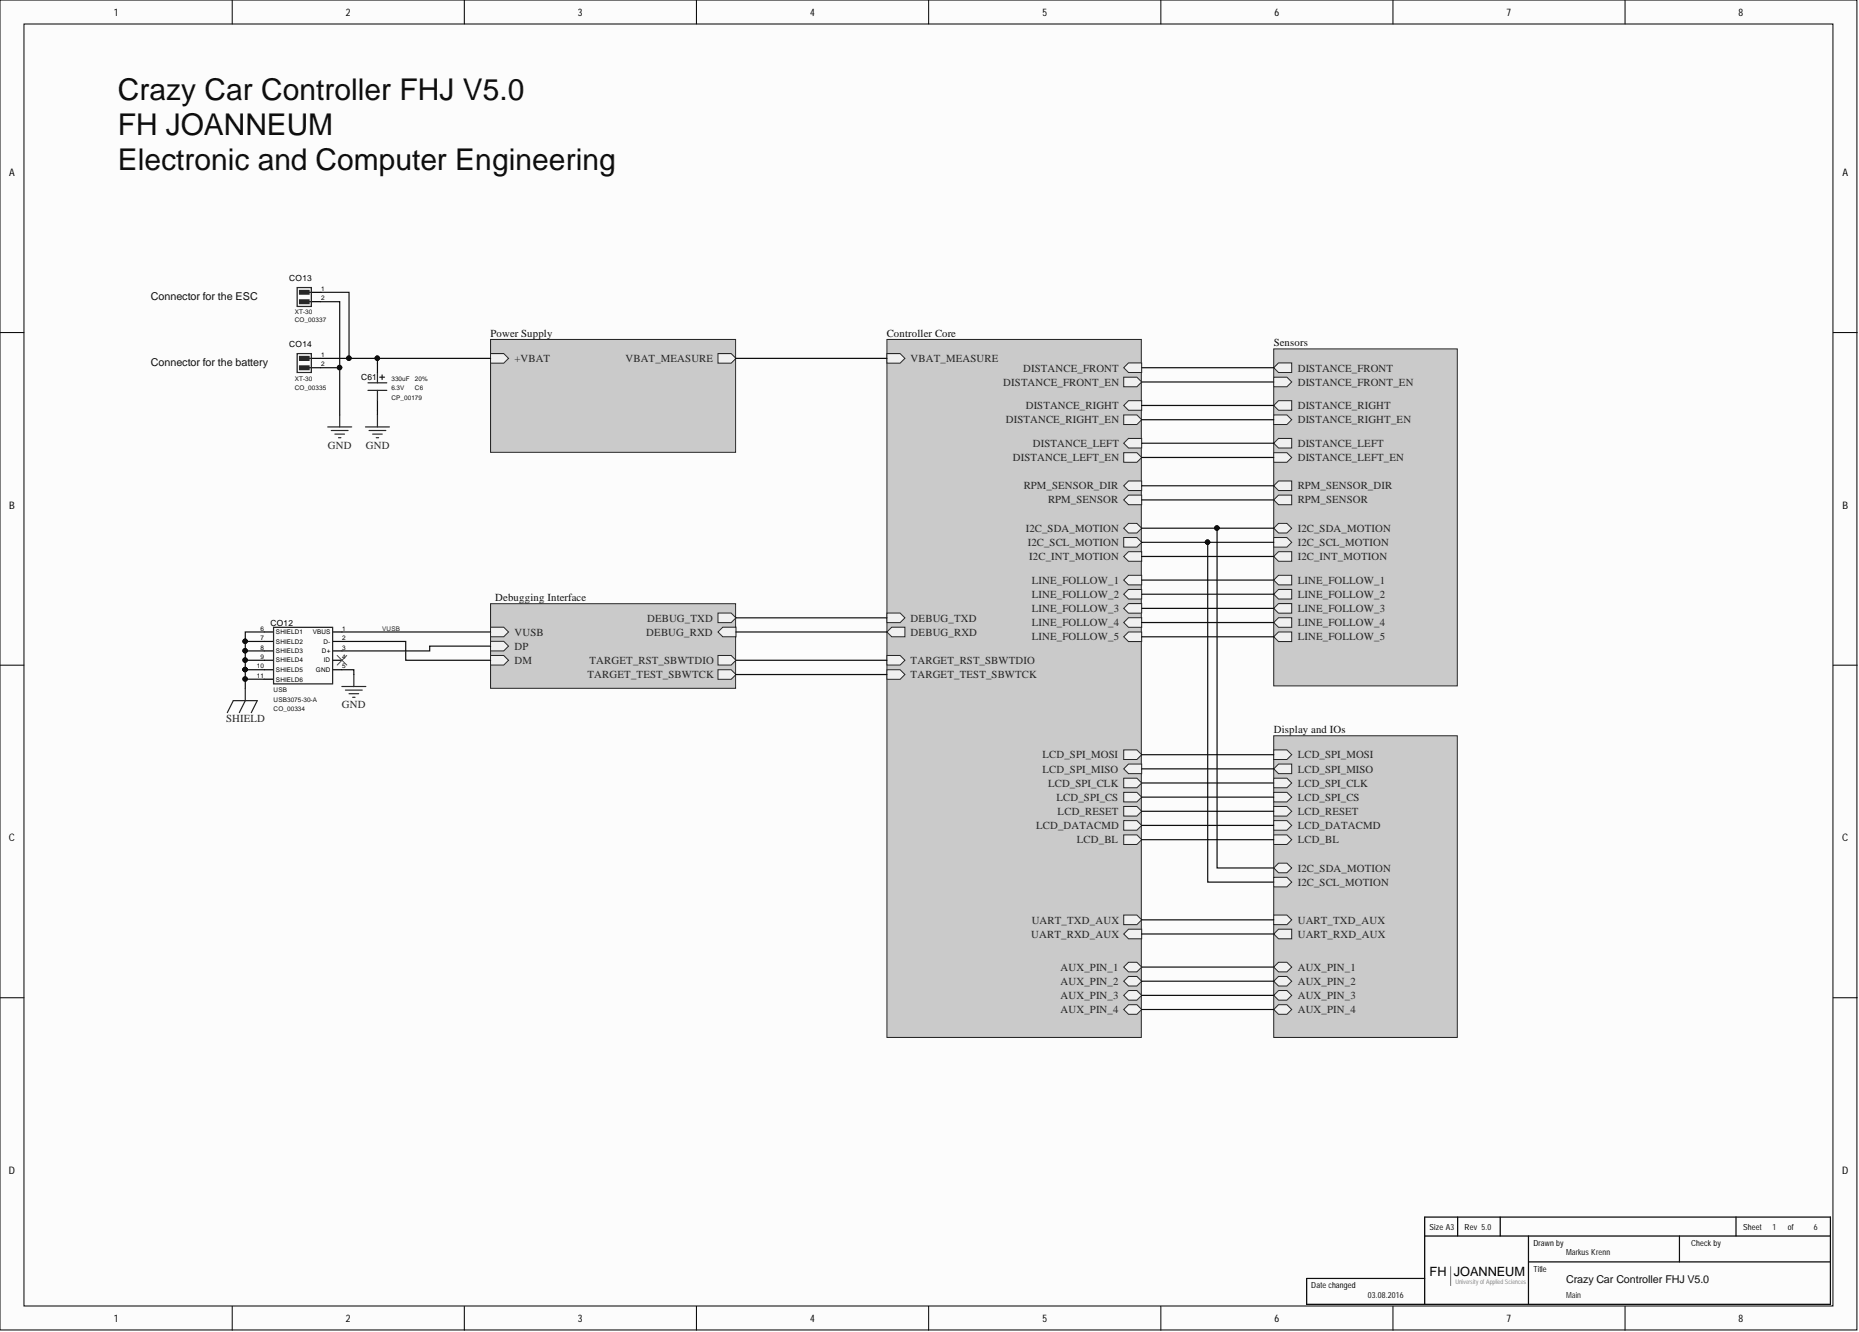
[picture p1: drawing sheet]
<svg xmlns="http://www.w3.org/2000/svg" width="393mm" height="282mm" viewBox="0 0 393 282" stroke-linecap="round" stroke-linejoin="round" font-family="sans-serif">
<g fill="#fcfcfc" stroke="#000" stroke-width=".21">
<path d="M0 0h392.9v281.4h-392.9z"/>
<path d="M5.1 5.1h382.7v271.3h-382.7z"/>
</g>
<g fill="none" stroke="#000" stroke-width=".21">
<path d="M49.1 0v5.1M98.2 0v5.1M147.4 0v5.1M196.5 0v5.1M245.6 0v5.1M294.7 0v5.1M343.8 0v5.1M0 70.4h5.1M387.9 70.4h5.1M0 140.8h5.1M387.9 140.8h5.1M0 211.1h5.1"/>
<path d="M387.9 211.1h5.1M49.1 276.4v5.1M98.2 276.4v5.1M147.4 276.4v5.1M196.5 276.4v5.1M245.6 276.4v5.1M294.7 276.4v5.1M343.8 276.4v5.1"/>
</g>
<path d="M306.9 268v4" fill="none" stroke="#868686" stroke-width=".25"/>
<path d="M308.4 257.6v4M317.4 257.6v4M367.3 257.6v4M301.5 261.6h85.8M301.5 270.5h-25v5.5h110.8v-18.4h-85.8v18.4M323.4 261.6v14.4M323.4 267h63.9M355.4 261.6v5.4" fill="none" stroke="#000" stroke-width=".25"/>
<path d="M103.8 71.8h51.8v23.9h-51.8z" fill="#cacaca" stroke="#262626" stroke-width=".21"/>
<path d="M103.8 74.8h2.8l1 1-1 1.1h-2.8z" fill-rule="evenodd" fill="#f0f0f0"/>
<path d="M103.8 74.8h2.8l1 1-1 1.1h-2.8z" fill="none" stroke="#262626" stroke-width=".21"/>
<path d="M151.9 74.8h2.8l1 1-1 1.1h-2.8z" fill-rule="evenodd" fill="#f0f0f0"/>
<path d="M151.9 74.8h2.8l1 1-1 1.1h-2.8z" fill="none" stroke="#262626" stroke-width=".21"/>
<path d="M187.7 71.8h53.8v147.7h-53.8z" fill="#cacaca" stroke="#262626" stroke-width=".21"/>
<path d="M237.8 176.7h2.8l1 1-1 1h-2.8z" fill-rule="evenodd" fill="#f0f0f0"/>
<path d="M237.8 176.7h2.8l1 1-1 1h-2.8z" fill="none" stroke="#262626" stroke-width=".21"/>
<path d="M238.8 196.6h2.8v2.1h-2.8l-1-1.1z" fill-rule="evenodd" fill="#f0f0f0"/>
<path d="M238.8 196.6h2.8v2.1h-2.8l-1-1.1z" fill="none" stroke="#262626" stroke-width=".21"/>
<path d="M237.8 164.7h2.8l1 1-1 1h-2.8z" fill-rule="evenodd" fill="#f0f0f0"/>
<path d="M237.8 164.7h2.8l1 1-1 1h-2.8z" fill="none" stroke="#262626" stroke-width=".21"/>
<path d="M188.7 132.7h2.8v2.1h-2.8l-1-1.1z" fill-rule="evenodd" fill="#f0f0f0"/>
<path d="M188.7 132.7h2.8v2.1h-2.8l-1-1.1z" fill="none" stroke="#262626" stroke-width=".21"/>
<path d="M237.8 173.7h2.8l1 1-1 1h-2.8z" fill-rule="evenodd" fill="#f0f0f0"/>
<path d="M237.8 173.7h2.8l1 1-1 1h-2.8z" fill="none" stroke="#262626" stroke-width=".21"/>
<path d="M237.8 158.7h2.8l1 1-1 1h-2.8z" fill-rule="evenodd" fill="#f0f0f0"/>
<path d="M237.8 158.7h2.8l1 1-1 1h-2.8z" fill="none" stroke="#262626" stroke-width=".21"/>
<path d="M237.8 167.7h2.8l1 1-1 1h-2.8z" fill-rule="evenodd" fill="#f0f0f0"/>
<path d="M237.8 167.7h2.8l1 1-1 1h-2.8z" fill="none" stroke="#262626" stroke-width=".21"/>
<path d="M187.7 129.7h2.8l1 1-1 1.1h-2.8z" fill-rule="evenodd" fill="#f0f0f0"/>
<path d="M187.7 129.7h2.8l1 1-1 1.1h-2.8z" fill="none" stroke="#262626" stroke-width=".21"/>
<path d="M237.8 170.7h2.8l1 1-1 1h-2.8z" fill-rule="evenodd" fill="#f0f0f0"/>
<path d="M237.8 170.7h2.8l1 1-1 1h-2.8z" fill="none" stroke="#262626" stroke-width=".21"/>
<path d="M238.8 161.7h2.8v2h-2.8l-1-1z" fill-rule="evenodd" fill="#f0f0f0"/>
<path d="M238.8 161.7h2.8v2h-2.8l-1-1z" fill="none" stroke="#262626" stroke-width=".21"/>
<path d="M187.7 138.7h2.8l1 1-1 1h-2.8z" fill-rule="evenodd" fill="#f0f0f0"/>
<path d="M187.7 138.7h2.8l1 1-1 1h-2.8z" fill="none" stroke="#262626" stroke-width=".21"/>
<path d="M237.8 193.6h2.8l1 1.1-1 1h-2.8z" fill-rule="evenodd" fill="#f0f0f0"/>
<path d="M237.8 193.6h2.8l1 1.1-1 1h-2.8z" fill="none" stroke="#262626" stroke-width=".21"/>
<path d="M237.8 113.8h2.8l1 1-1 1h-2.8z" fill-rule="evenodd" fill="#f0f0f0"/>
<path d="M237.8 113.8h2.8l1 1-1 1h-2.8z" fill="none" stroke="#262626" stroke-width=".21"/>
<path d="M238.8 116.7h2.8v2.1h-2.8l-1-1z" fill-rule="evenodd" fill="#f0f0f0"/>
<path d="M238.8 116.7h2.8v2.1h-2.8l-1-1z" fill="none" stroke="#262626" stroke-width=".21"/>
<path d="M238.8 110.8h1.8l1 1-1 1h-1.8l-1-1z" fill-rule="evenodd" fill="#f0f0f0"/>
<path d="M238.8 110.8h1.8l1 1-1 1h-1.8l-1-1z" fill="none" stroke="#262626" stroke-width=".21"/>
<path d="M238.8 104.8h2.8v2h-2.8l-1-1z" fill-rule="evenodd" fill="#f0f0f0"/>
<path d="M238.8 104.8h2.8v2h-2.8l-1-1z" fill="none" stroke="#262626" stroke-width=".21"/>
<path d="M238.8 101.8h2.8v2h-2.8l-1-1z" fill-rule="evenodd" fill="#f0f0f0"/>
<path d="M238.8 101.8h2.8v2h-2.8l-1-1z" fill="none" stroke="#262626" stroke-width=".21"/>
<path d="M238.8 76.8h2.8v2h-2.8l-1-1z" fill-rule="evenodd" fill="#f0f0f0"/>
<path d="M238.8 76.8h2.8v2h-2.8l-1-1z" fill="none" stroke="#262626" stroke-width=".21"/>
<path d="M237.8 79.8h2.8l1 1-1 1h-2.8z" fill-rule="evenodd" fill="#f0f0f0"/>
<path d="M237.8 79.8h2.8l1 1-1 1h-2.8z" fill="none" stroke="#262626" stroke-width=".21"/>
<path d="M238.8 84.8h2.8v2h-2.8l-1-1z" fill-rule="evenodd" fill="#f0f0f0"/>
<path d="M238.8 84.8h2.8v2h-2.8l-1-1z" fill="none" stroke="#262626" stroke-width=".21"/>
<path d="M237.8 87.8h2.8l1 1-1 1h-2.8z" fill-rule="evenodd" fill="#f0f0f0"/>
<path d="M237.8 87.8h2.8l1 1-1 1h-2.8z" fill="none" stroke="#262626" stroke-width=".21"/>
<path d="M238.8 92.8h2.8v2h-2.8l-1-1z" fill-rule="evenodd" fill="#f0f0f0"/>
<path d="M238.8 92.8h2.8v2h-2.8l-1-1z" fill="none" stroke="#262626" stroke-width=".21"/>
<path d="M237.8 95.8h2.8l1 1-1 1h-2.8z" fill-rule="evenodd" fill="#f0f0f0"/>
<path d="M237.8 95.8h2.8l1 1-1 1h-2.8z" fill="none" stroke="#262626" stroke-width=".21"/>
<path d="M187.7 74.8h2.8l1 1-1 1.1h-2.8z" fill-rule="evenodd" fill="#f0f0f0"/>
<path d="M187.7 74.8h2.8l1 1-1 1.1h-2.8z" fill="none" stroke="#262626" stroke-width=".21"/>
<path d="M238.8 121.7h2.8v2.1h-2.8l-1-1z" fill-rule="evenodd" fill="#f0f0f0"/>
<path d="M238.8 121.7h2.8v2.1h-2.8l-1-1z" fill="none" stroke="#262626" stroke-width=".21"/>
<path d="M238.8 127.7h2.8v2.1h-2.8l-1-1.1z" fill-rule="evenodd" fill="#f0f0f0"/>
<path d="M238.8 127.7h2.8v2.1h-2.8l-1-1.1z" fill="none" stroke="#262626" stroke-width=".21"/>
<path d="M238.8 124.7h2.8v2.1h-2.8l-1-1.1z" fill-rule="evenodd" fill="#f0f0f0"/>
<path d="M238.8 124.7h2.8v2.1h-2.8l-1-1.1z" fill="none" stroke="#262626" stroke-width=".21"/>
<path d="M238.8 130.7h2.8v2h-2.8l-1-1z" fill-rule="evenodd" fill="#f0f0f0"/>
<path d="M238.8 130.7h2.8v2h-2.8l-1-1z" fill="none" stroke="#262626" stroke-width=".21"/>
<path d="M238.8 133.7h2.8v2.1h-2.8l-1-1z" fill-rule="evenodd" fill="#f0f0f0"/>
<path d="M238.8 133.7h2.8v2.1h-2.8l-1-1z" fill="none" stroke="#262626" stroke-width=".21"/>
<path d="M187.7 141.7h2.8l1 1-1 1.1h-2.8z" fill-rule="evenodd" fill="#f0f0f0"/>
<path d="M187.7 141.7h2.8l1 1-1 1.1h-2.8z" fill="none" stroke="#262626" stroke-width=".21"/>
<path d="M238.8 206.6h1.8l1 1-1 1.1h-1.8l-1-1.1z" fill-rule="evenodd" fill="#f0f0f0"/>
<path d="M238.8 206.6h1.8l1 1-1 1.1h-1.8l-1-1.1z" fill="none" stroke="#262626" stroke-width=".21"/>
<path d="M238.8 212.6h1.8l1 1-1 1h-1.8l-1-1z" fill-rule="evenodd" fill="#f0f0f0"/>
<path d="M238.8 212.6h1.8l1 1-1 1h-1.8l-1-1z" fill="none" stroke="#262626" stroke-width=".21"/>
<path d="M238.8 209.6h1.8l1 1-1 1h-1.8l-1-1z" fill-rule="evenodd" fill="#f0f0f0"/>
<path d="M238.8 209.6h1.8l1 1-1 1h-1.8l-1-1z" fill="none" stroke="#262626" stroke-width=".21"/>
<path d="M238.8 203.6h1.8l1 1-1 1.1h-1.8l-1-1.1z" fill-rule="evenodd" fill="#f0f0f0"/>
<path d="M238.8 203.6h1.8l1 1-1 1.1h-1.8l-1-1.1z" fill="none" stroke="#262626" stroke-width=".21"/>
<path d="M103.8 127.8h51.8v17.9h-51.8z" fill="#cacaca" stroke="#262626" stroke-width=".21"/>
<path d="M103.8 132.7h2.8l1 1-1 1.1h-2.8z" fill-rule="evenodd" fill="#f0f0f0"/>
<path d="M103.8 132.7h2.8l1 1-1 1.1h-2.8z" fill="none" stroke="#262626" stroke-width=".21"/>
<path d="M103.8 135.7h2.8l1 1-1 1h-2.8z" fill-rule="evenodd" fill="#f0f0f0"/>
<path d="M103.8 135.7h2.8l1 1-1 1h-2.8z" fill="none" stroke="#262626" stroke-width=".21"/>
<path d="M103.8 138.7h2.8l1 1-1 1h-2.8z" fill-rule="evenodd" fill="#f0f0f0"/>
<path d="M103.8 138.7h2.8l1 1-1 1h-2.8z" fill="none" stroke="#262626" stroke-width=".21"/>
<path d="M151.9 129.7h2.8l1 1-1 1.1h-2.8z" fill-rule="evenodd" fill="#f0f0f0"/>
<path d="M151.9 129.7h2.8l1 1-1 1.1h-2.8z" fill="none" stroke="#262626" stroke-width=".21"/>
<path d="M152.9 132.7h2.8v2.1h-2.8l-1-1.1z" fill-rule="evenodd" fill="#f0f0f0"/>
<path d="M152.9 132.7h2.8v2.1h-2.8l-1-1.1z" fill="none" stroke="#262626" stroke-width=".21"/>
<path d="M151.9 141.7h2.8l1 1-1 1.1h-2.8z" fill-rule="evenodd" fill="#f0f0f0"/>
<path d="M151.9 141.7h2.8l1 1-1 1.1h-2.8z" fill="none" stroke="#262626" stroke-width=".21"/>
<path d="M151.9 138.7h2.8l1 1-1 1h-2.8z" fill-rule="evenodd" fill="#f0f0f0"/>
<path d="M151.9 138.7h2.8l1 1-1 1h-2.8z" fill="none" stroke="#262626" stroke-width=".21"/>
<g fill="none" stroke="#000" stroke-width=".25">
<path d="M65.9 75.8h2M65.9 77.8h2M55.9 133.7h2M55.9 135.7h2M55.9 137.7h2M55.9 139.7h2M70.4 133.7h2M70.4 135.7h2M70.4 137.7h2M70.4 139.7h2M55.9 141.7h2M55.9 143.7h2"/>
<path d="M70.4 141.7h2"/>
</g>
<path d="M62.9 74.8h3v4h-3zM65.4 75.8h.5M65.4 77.8h.5M57.9 132.7h12.5v12h-12.5z" fill="none" stroke="#1c1c1c" stroke-width=".25"/>
<path d="M63.4 75.4h2v.8h-2z" fill-rule="evenodd" fill="#1c1c1c"/>
<path d="M63.4 75.4h2v.8h-2z" fill="none" stroke="#1c1c1c" stroke-width=".25"/>
<path d="M63.4 77.4h2v.8h-2z" fill-rule="evenodd" fill="#1c1c1c"/>
<path d="M63.4 77.4h2v.8h-2z" fill="none" stroke="#1c1c1c" stroke-width=".25"/>
<path d="M69.3 90.3h5.1M70.1 91.1h3.6M70.9 91.9h2M71.6 92.6h.5M71.9 87.8v2.5M72.3 145.3h5.1M73.1 146h3.5M73.9 146.8h2M74.6 147.6h.5M74.9 142.7v2.6" fill="none" stroke="#262626" stroke-width=".25"/>
<path d="M269.5 73.8h38.9v71.3h-38.9z" fill="#cacaca" stroke="#262626" stroke-width=".21"/>
<path d="M270.5 101.8h2.8v2h-2.8l-1-1z" fill-rule="evenodd" fill="#f0f0f0"/>
<path d="M270.5 101.8h2.8v2h-2.8l-1-1z" fill="none" stroke="#262626" stroke-width=".21"/>
<path d="M270.5 104.8h2.8v2h-2.8l-1-1z" fill-rule="evenodd" fill="#f0f0f0"/>
<path d="M270.5 104.8h2.8v2h-2.8l-1-1z" fill="none" stroke="#262626" stroke-width=".21"/>
<path d="M270.5 76.8h2.8v2h-2.8l-1-1z" fill-rule="evenodd" fill="#f0f0f0"/>
<path d="M270.5 76.8h2.8v2h-2.8l-1-1z" fill="none" stroke="#262626" stroke-width=".21"/>
<path d="M270.5 84.8h2.8v2h-2.8l-1-1z" fill-rule="evenodd" fill="#f0f0f0"/>
<path d="M270.5 84.8h2.8v2h-2.8l-1-1z" fill="none" stroke="#262626" stroke-width=".21"/>
<path d="M270.5 92.8h2.8v2h-2.8l-1-1z" fill-rule="evenodd" fill="#f0f0f0"/>
<path d="M270.5 92.8h2.8v2h-2.8l-1-1z" fill="none" stroke="#262626" stroke-width=".21"/>
<path d="M270.5 110.8h1.8l1 1-1 1h-1.8l-1-1z" fill-rule="evenodd" fill="#f0f0f0"/>
<path d="M270.5 110.8h1.8l1 1-1 1h-1.8l-1-1z" fill="none" stroke="#262626" stroke-width=".21"/>
<path d="M269.5 113.8h2.8l1 1-1 1h-2.8z" fill-rule="evenodd" fill="#f0f0f0"/>
<path d="M269.5 113.8h2.8l1 1-1 1h-2.8z" fill="none" stroke="#262626" stroke-width=".21"/>
<path d="M269.5 87.8h2.8l1 1-1 1h-2.8z" fill-rule="evenodd" fill="#f0f0f0"/>
<path d="M269.5 87.8h2.8l1 1-1 1h-2.8z" fill="none" stroke="#262626" stroke-width=".21"/>
<path d="M269.5 79.8h2.8l1 1-1 1h-2.8z" fill-rule="evenodd" fill="#f0f0f0"/>
<path d="M269.5 79.8h2.8l1 1-1 1h-2.8z" fill="none" stroke="#262626" stroke-width=".21"/>
<path d="M269.5 95.8h2.8l1 1-1 1h-2.8z" fill-rule="evenodd" fill="#f0f0f0"/>
<path d="M269.5 95.8h2.8l1 1-1 1h-2.8z" fill="none" stroke="#262626" stroke-width=".21"/>
<path d="M270.5 133.7h2.8v2.1h-2.8l-1-1z" fill-rule="evenodd" fill="#f0f0f0"/>
<path d="M270.5 133.7h2.8v2.1h-2.8l-1-1z" fill="none" stroke="#262626" stroke-width=".21"/>
<path d="M270.5 121.7h2.8v2.1h-2.8l-1-1z" fill-rule="evenodd" fill="#f0f0f0"/>
<path d="M270.5 121.7h2.8v2.1h-2.8l-1-1z" fill="none" stroke="#262626" stroke-width=".21"/>
<path d="M270.5 127.7h2.8v2.1h-2.8l-1-1.1z" fill-rule="evenodd" fill="#f0f0f0"/>
<path d="M270.5 127.7h2.8v2.1h-2.8l-1-1.1z" fill="none" stroke="#262626" stroke-width=".21"/>
<path d="M270.5 124.7h2.8v2.1h-2.8l-1-1.1z" fill-rule="evenodd" fill="#f0f0f0"/>
<path d="M270.5 124.7h2.8v2.1h-2.8l-1-1.1z" fill="none" stroke="#262626" stroke-width=".21"/>
<path d="M270.5 130.7h2.8v2h-2.8l-1-1z" fill-rule="evenodd" fill="#f0f0f0"/>
<path d="M270.5 130.7h2.8v2h-2.8l-1-1z" fill="none" stroke="#262626" stroke-width=".21"/>
<path d="M270.5 116.7h2.8v2.1h-2.8l-1-1z" fill-rule="evenodd" fill="#f0f0f0"/>
<path d="M270.5 116.7h2.8v2.1h-2.8l-1-1z" fill="none" stroke="#262626" stroke-width=".21"/>
<path d="M65.9 61.9h2M65.9 63.8h2" fill="none" stroke="#000" stroke-width=".25"/>
<path d="M62.9 60.8h3v4.1h-3zM65.4 61.9h.5M65.4 63.8h.5" fill="none" stroke="#1c1c1c" stroke-width=".25"/>
<path d="M63.4 61.5h2v.7h-2z" fill-rule="evenodd" fill="#1c1c1c"/>
<path d="M63.4 61.5h2v.7h-2z" fill="none" stroke="#1c1c1c" stroke-width=".25"/>
<path d="M63.4 63.5h2v.7h-2z" fill-rule="evenodd" fill="#1c1c1c"/>
<path d="M63.4 63.5h2v.7h-2zM79.9 78.8v2.2M80.3 79.8h1.1M80.9 79.3v1M77.9 81h3.9M77.9 82.6h3.9M79.9 82.6v2.2" fill="none" stroke="#1c1c1c" stroke-width=".25"/>
<path d="M79.9 76.8v2M79.9 84.8v2" fill="none" stroke="#000" stroke-width=".25"/>
<path d="M77.3 90.3h5.1M78.1 91.1h3.5M78.8 91.9h2.1M79.6 92.6h.5M79.9 87.8v2.5" fill="none" stroke="#262626" stroke-width=".25"/>
<path d="M269.5 155.7h38.9v63.8h-38.9z" fill="#cacaca" stroke="#262626" stroke-width=".21"/>
<path d="M269.5 164.7h2.8l1 1-1 1h-2.8z" fill-rule="evenodd" fill="#f0f0f0"/>
<path d="M269.5 164.7h2.8l1 1-1 1h-2.8z" fill="none" stroke="#262626" stroke-width=".21"/>
<path d="M269.5 193.6h2.8l1 1.1-1 1h-2.8z" fill-rule="evenodd" fill="#f0f0f0"/>
<path d="M269.5 193.6h2.8l1 1.1-1 1h-2.8z" fill="none" stroke="#262626" stroke-width=".21"/>
<path d="M269.5 158.7h2.8l1 1-1 1h-2.8z" fill-rule="evenodd" fill="#f0f0f0"/>
<path d="M269.5 158.7h2.8l1 1-1 1h-2.8z" fill="none" stroke="#262626" stroke-width=".21"/>
<path d="M269.5 176.7h2.8l1 1-1 1h-2.8z" fill-rule="evenodd" fill="#f0f0f0"/>
<path d="M269.5 176.7h2.8l1 1-1 1h-2.8z" fill="none" stroke="#262626" stroke-width=".21"/>
<path d="M269.5 167.7h2.8l1 1-1 1h-2.8z" fill-rule="evenodd" fill="#f0f0f0"/>
<path d="M269.5 167.7h2.8l1 1-1 1h-2.8z" fill="none" stroke="#262626" stroke-width=".21"/>
<path d="M269.5 173.7h2.8l1 1-1 1h-2.8z" fill-rule="evenodd" fill="#f0f0f0"/>
<path d="M269.5 173.7h2.8l1 1-1 1h-2.8z" fill="none" stroke="#262626" stroke-width=".21"/>
<path d="M270.5 196.6h2.8v2.1h-2.8l-1-1.1z" fill-rule="evenodd" fill="#f0f0f0"/>
<path d="M270.5 196.6h2.8v2.1h-2.8l-1-1.1z" fill="none" stroke="#262626" stroke-width=".21"/>
<path d="M269.5 170.7h2.8l1 1-1 1h-2.8z" fill-rule="evenodd" fill="#f0f0f0"/>
<path d="M269.5 170.7h2.8l1 1-1 1h-2.8z" fill="none" stroke="#262626" stroke-width=".21"/>
<path d="M270.5 161.7h2.8v2h-2.8l-1-1z" fill-rule="evenodd" fill="#f0f0f0"/>
<path d="M270.5 161.7h2.8v2h-2.8l-1-1z" fill="none" stroke="#262626" stroke-width=".21"/>
<path d="M269.5 185.7h2.8l1 1-1 1h-2.8z" fill-rule="evenodd" fill="#f0f0f0"/>
<path d="M269.5 185.7h2.8l1 1-1 1h-2.8z" fill="none" stroke="#262626" stroke-width=".21"/>
<path d="M270.5 182.7h1.8l1 1-1 1h-1.8l-1-1z" fill-rule="evenodd" fill="#f0f0f0"/>
<path d="M270.5 182.7h1.8l1 1-1 1h-1.8l-1-1z" fill="none" stroke="#262626" stroke-width=".21"/>
<path d="M270.5 203.6h1.8l1 1-1 1.1h-1.8l-1-1.1z" fill-rule="evenodd" fill="#f0f0f0"/>
<path d="M270.5 203.6h1.8l1 1-1 1.1h-1.8l-1-1.1z" fill="none" stroke="#262626" stroke-width=".21"/>
<path d="M270.5 209.6h1.8l1 1-1 1h-1.8l-1-1z" fill-rule="evenodd" fill="#f0f0f0"/>
<path d="M270.5 209.6h1.8l1 1-1 1h-1.8l-1-1z" fill="none" stroke="#262626" stroke-width=".21"/>
<path d="M270.5 212.6h1.8l1 1-1 1h-1.8l-1-1z" fill-rule="evenodd" fill="#f0f0f0"/>
<path d="M270.5 212.6h1.8l1 1-1 1h-1.8l-1-1z" fill="none" stroke="#262626" stroke-width=".21"/>
<path d="M270.5 206.6h1.8l1 1-1 1.1h-1.8l-1-1.1z" fill-rule="evenodd" fill="#f0f0f0"/>
<path d="M270.5 206.6h1.8l1 1-1 1.1h-1.8l-1-1.1z" fill="none" stroke="#262626" stroke-width=".21"/>
<path d="M48.1 150.8l1.3-2.5h5l-1.2 2.5M51.9 145.7v2.6l-1.3 2.5" fill="none" stroke="#262626" stroke-width=".25"/>
<g fill="none" stroke="#0e0e0e" stroke-width=".25">
<path d="M67.9 77.8h4v10M67.9 63.8h4v14M67.9 61.9h6v13.9M67.9 75.8h35.9M79.9 75.8v1M155.7 75.8h32M241.6 77.8h27.9M79.9 86.8v1M241.6 80.8h27.9M241.6 85.8h27.9M241.6 88.8h27.9M241.6 93.8h27.9"/>
<path d="M241.6 96.8h27.9M241.6 111.8h27.9M241.6 114.8h27.9M241.6 117.8h27.9M241.6 102.8h27.9M241.6 105.8h27.9M255.5 114.8v71.9h14M257.5 111.8v71.9h12M55.9 133.7h-4v2M55.9 139.7h-4v2M55.9 137.7h-4v2M55.9 135.7h-4v2"/>
<path d="M72.4 135.7h13.4v4h18M72.4 133.7h31.4M103.8 136.7h-12.9v1h-18.5M155.7 133.7h32M155.7 130.7h32M155.7 139.7h32M241.6 122.8h27.9M241.6 125.7h27.9M241.6 128.7h27.9M241.6 131.7h27.9M241.6 134.8h27.9M51.9 141.7h4"/>
<path d="M51.9 141.7v2M55.9 143.7h-4v2M72.4 141.7h2.5v1M155.7 142.7h32M241.6 159.7h27.9M241.6 162.7h27.9M241.6 165.7h27.9M241.6 168.7h27.9M241.6 171.7h27.9M241.6 174.7h27.9M241.6 177.7h27.9M241.6 194.7h27.9"/>
<path d="M241.6 197.6h27.9M241.6 204.6h27.9M241.6 207.6h27.9M241.6 210.6h27.9M241.6 213.6h27.9"/>
</g>
<g fill="#0e0e0e" stroke="#0e0e0e" stroke-width=".21">
<circle cx="71.8" cy="77.8" r=".47"/>
<circle cx="73.8" cy="75.8" r=".47"/>
<circle cx="79.8" cy="75.8" r=".47"/>
<circle cx="51.9" cy="135.7" r=".47"/>
<circle cx="51.9" cy="141.7" r=".47"/>
<circle cx="51.9" cy="143.7" r=".47"/>
<circle cx="257.5" cy="111.7" r=".47"/>
<circle cx="255.5" cy="114.7" r=".47"/>
<circle cx="51.9" cy="139.7" r=".47"/>
<circle cx="51.9" cy="137.7" r=".47"/>
</g>
<path d="M71.3 138.7l2.1 2M73.4 138.7l-2.1 2" fill="none" stroke="#4c4c4c" stroke-width=".21"/>
<g font-size="6.3" fill="#0e0e0e">
<text x="24.9" y="21.1">Crazy Car Controller FHJ V5.0</text>
<text x="24.9" y="28.6">FH JOANNEUM</text>
<text x="24.9" y="36">Electronic and Computer Engineering</text>
</g>
<text font-size="2.7" x="302.5" y="269.9">FH JOANNEUM</text>
<g font-size="2.3" fill="#0e0e0e">
<text x="31.9" y="63.4">Connector for the ESC</text>
<text x="103.8" y="71.4">Power Supply</text>
<text x="187.6" y="71.4">Controller Core</text>
<text x="31.9" y="77.4">Connector for the battery</text>
<text x="269.5" y="73.3">Sensors</text>
<text x="104.8" y="127.2">Debugging Interface</text>
<text x="269.5" y="155.2">Display and IOs</text>
<text x="331.4" y="271.5">Crazy Car Controller FHJ V5.0</text>
</g>
<g font-size="2.3" fill="#262626">
<text x="108.9" y="76.6">+VBAT</text>
<text x="132.3" y="76.6">VBAT_MEASURE</text>
<text x="192.7" y="76.6">VBAT_MEASURE</text>
<text x="212.3" y="81.6">DISTANCE_FRONT_EN</text>
<text x="216.5" y="78.6">DISTANCE_FRONT</text>
<text x="274.6" y="78.6">DISTANCE_FRONT</text>
<text x="274.6" y="81.6">DISTANCE_FRONT_EN</text>
<text x="212.8" y="89.6">DISTANCE_RIGHT_EN</text>
<text x="217" y="86.6">DISTANCE_RIGHT</text>
<text x="274.6" y="86.6">DISTANCE_RIGHT</text>
<text x="274.6" y="89.6">DISTANCE_RIGHT_EN</text>
<text x="69.4" y="94.9">GND</text>
<text x="77.4" y="94.9">GND</text>
<text x="218.5" y="94.6">DISTANCE_LEFT</text>
<text x="274.6" y="94.6">DISTANCE_LEFT</text>
<text x="214.3" y="97.6">DISTANCE_LEFT_EN</text>
<text x="274.6" y="97.6">DISTANCE_LEFT_EN</text>
<text x="216.6" y="103.6">RPM_SENSOR_DIR</text>
<text x="221.8" y="106.5">RPM_SENSOR</text>
<text x="274.6" y="103.6">RPM_SENSOR_DIR</text>
<text x="274.6" y="106.5">RPM_SENSOR</text>
<text x="217" y="112.5">I2C_SDA_MOTION</text>
<text x="274.6" y="112.5">I2C_SDA_MOTION</text>
<text x="217.4" y="115.6">I2C_SCL_MOTION</text>
<text x="217.8" y="118.5">I2C_INT_MOTION</text>
<text x="274.6" y="115.6">I2C_SCL_MOTION</text>
<text x="274.6" y="118.5">I2C_INT_MOTION</text>
<text x="218.3" y="123.5">LINE_FOLLOW_1</text>
<text x="274.6" y="123.5">LINE_FOLLOW_1</text>
<text x="136.9" y="131.5">DEBUG_TXD</text>
<text x="192.7" y="131.5">DEBUG_TXD</text>
<text x="218.3" y="129.5">LINE_FOLLOW_3</text>
<text x="218.3" y="126.6">LINE_FOLLOW_2</text>
<text x="274.6" y="129.5">LINE_FOLLOW_3</text>
<text x="274.6" y="126.6">LINE_FOLLOW_2</text>
<text x="108.9" y="134.5">VUSB</text>
<text x="108.9" y="137.5">DP</text>
<text x="136.7" y="134.5">DEBUG_RXD</text>
<text x="192.7" y="134.5">DEBUG_RXD</text>
<text x="218.3" y="132.5">LINE_FOLLOW_4</text>
<text x="218.3" y="135.5">LINE_FOLLOW_5</text>
<text x="274.6" y="135.5">LINE_FOLLOW_5</text>
<text x="274.6" y="132.5">LINE_FOLLOW_4</text>
<text x="108.9" y="140.5">DM</text>
<text x="124.3" y="143.5">TARGET_TEST_SBWTCK</text>
<text x="124.7" y="140.5">TARGET_RST_SBWTDIO</text>
<text x="192.7" y="140.5">TARGET_RST_SBWTDIO</text>
<text x="192.7" y="143.5">TARGET_TEST_SBWTCK</text>
<text x="72.3" y="149.8">GND</text>
<text x="47.8" y="152.9">SHIELD</text>
<text x="220.6" y="160.5">LCD_SPI_MOSI</text>
<text x="274.6" y="160.5">LCD_SPI_MOSI</text>
<text x="220.6" y="163.5">LCD_SPI_MISO</text>
<text x="221.8" y="166.5">LCD_SPI_CLK</text>
<text x="274.6" y="166.5">LCD_SPI_CLK</text>
<text x="274.6" y="163.5">LCD_SPI_MISO</text>
<text x="223.5" y="169.4">LCD_SPI_CS</text>
<text x="223.8" y="172.5">LCD_RESET</text>
<text x="274.6" y="169.4">LCD_SPI_CS</text>
<text x="274.6" y="172.5">LCD_RESET</text>
<text x="219.2" y="175.4">LCD_DATACMD</text>
<text x="227.8" y="178.5">LCD_BL</text>
<text x="274.6" y="178.5">LCD_BL</text>
<text x="274.6" y="175.4">LCD_DATACMD</text>
<text x="274.6" y="184.5">I2C_SDA_MOTION</text>
<text x="274.6" y="187.4">I2C_SCL_MOTION</text>
<text x="218.3" y="195.5">UART_TXD_AUX</text>
<text x="274.6" y="195.5">UART_TXD_AUX</text>
<text x="218.2" y="198.4">UART_RXD_AUX</text>
<text x="274.6" y="198.4">UART_RXD_AUX</text>
<text x="224.4" y="208.4">AUX_PIN_2</text>
<text x="224.4" y="205.4">AUX_PIN_1</text>
<text x="274.6" y="205.4">AUX_PIN_1</text>
<text x="274.6" y="208.4">AUX_PIN_2</text>
<text x="224.4" y="214.4">AUX_PIN_4</text>
<text x="224.4" y="211.4">AUX_PIN_3</text>
<text x="274.6" y="211.4">AUX_PIN_3</text>
<text x="274.6" y="214.4">AUX_PIN_4</text>
</g>
<g font-size="2.2">
<text x="24.1" y="3.3">1</text>
<text x="73.2" y="3.3">2</text>
<text x="122.3" y="3.3">3</text>
<text x="171.4" y="3.3">4</text>
<text x="220.6" y="3.3">5</text>
<text x="269.7" y="3.3">6</text>
<text x="318.8" y="3.3">7</text>
<text x="367.9" y="3.3">8</text>
<text x="1.9" y="37.3">A</text>
<text x="389.9" y="37.3">A</text>
<text x="1.9" y="107.6">B</text>
<text x="389.9" y="107.6">B</text>
<text x="1.9" y="178">C</text>
<text x="389.8" y="178">C</text>
<text x="1.9" y="248.4">D</text>
<text x="389.8" y="248.4">D</text>
<text x="24.1" y="279.7">1</text>
<text x="73.2" y="279.7">2</text>
<text x="122.3" y="279.7">3</text>
<text x="171.4" y="279.7">4</text>
<text x="220.6" y="279.7">5</text>
<text x="269.7" y="279.7">6</text>
<text x="318.8" y="279.7">7</text>
<text x="367.9" y="279.7">8</text>
</g>
<g font-size="1.8">
<text x="61.2" y="59.5">CO13</text>
<text x="61.2" y="73.5">CO14</text>
<text x="76.4" y="80.4">C61</text>
<text x="57.2" y="132.4">CO12</text>
<text x="302.5" y="260.2">Size A3</text>
<text x="309.9" y="260.2">Rev 5.0</text>
<text x="324.4" y="263.7">Drawnby</text>
<text x="357.8" y="263.7">Checkby</text>
<text x="368.8" y="260.2">Sheet</text>
<text x="378.3" y="260.2">of</text>
<text x="324.4" y="269.2">Title</text>
<text x="277.5" y="272.6">Datechanged</text>
</g>
<g font-size="1.8" fill="#0e0e0e">
<text x="375.1" y="260.2">1</text>
<text x="383.8" y="260.2">6</text>
<text x="331.4" y="265.6">MarkusKrenn</text>
<text x="289.5" y="274.7">03.08.2016</text>
</g>
<text font-size="1.8" fill="#262626" x="331.4" y="274.7">Main</text>
<g font-size="1.4">
<text x="67.9" y="61.6">1</text>
<text x="67.9" y="63.6">2</text>
<text x="67.9" y="75.6">1</text>
<text x="67.9" y="77.5">2</text>
<text x="55.1" y="133.5">6</text>
<text x="55.1" y="135.4">7</text>
<text x="55.1" y="137.5">8</text>
<text x="58.4" y="134.3">SHIELD1</text>
<text x="58.4" y="136.2">SHIELD2</text>
<text x="66.2" y="134.3">VBUS</text>
<text x="68.5" y="136.2">D-</text>
<text x="72.4" y="133.5">1</text>
<text x="72.4" y="135.4">2</text>
<text x="72.4" y="137.5">3</text>
<text x="54.3" y="141.4">10</text>
<text x="54.3" y="143.5">11</text>
<text x="55.1" y="139.4">9</text>
<text x="58.4" y="138.2">SHIELD3</text>
<text x="58.4" y="140.2">SHIELD4</text>
<text x="58.4" y="142.2">SHIELD5</text>
<text x="66.8" y="142.2">GND</text>
<text x="68.1" y="138.2">D+</text>
<text x="68.5" y="140.2">ID</text>
<text x="72.4" y="141.4">5</text>
<text x="72.4" y="139.4">4</text>
<text x="58.4" y="144.2">SHIELD6</text>
</g>
<g font-size="1.4" fill="#0e0e0e">
<text x="62.4" y="68.1">CO_00337</text>
<text x="62.4" y="66.5">XT-30</text>
<text x="62.4" y="82.5">CO_00335</text>
<text x="62.4" y="80.6">XT-30</text>
<text x="82.8" y="80.6">330uF</text>
<text x="82.8" y="82.5">6.3V</text>
<text x="87.8" y="82.5">C6</text>
<text x="87.8" y="80.6">20%</text>
<text x="82.8" y="84.5">CP_00179</text>
<text x="57.9" y="148.5">USB3075-30-A</text>
<text x="57.9" y="146.4">USB</text>
<text x="57.9" y="150.4">CO_00334</text>
</g>
<text font-size="1.4" fill="#262626" x="80.9" y="133.5">VUSB</text>
<text font-size="1.4" fill="#868686" x="308" y="271.7">UniversityofAppliedSciences</text>
</svg>
